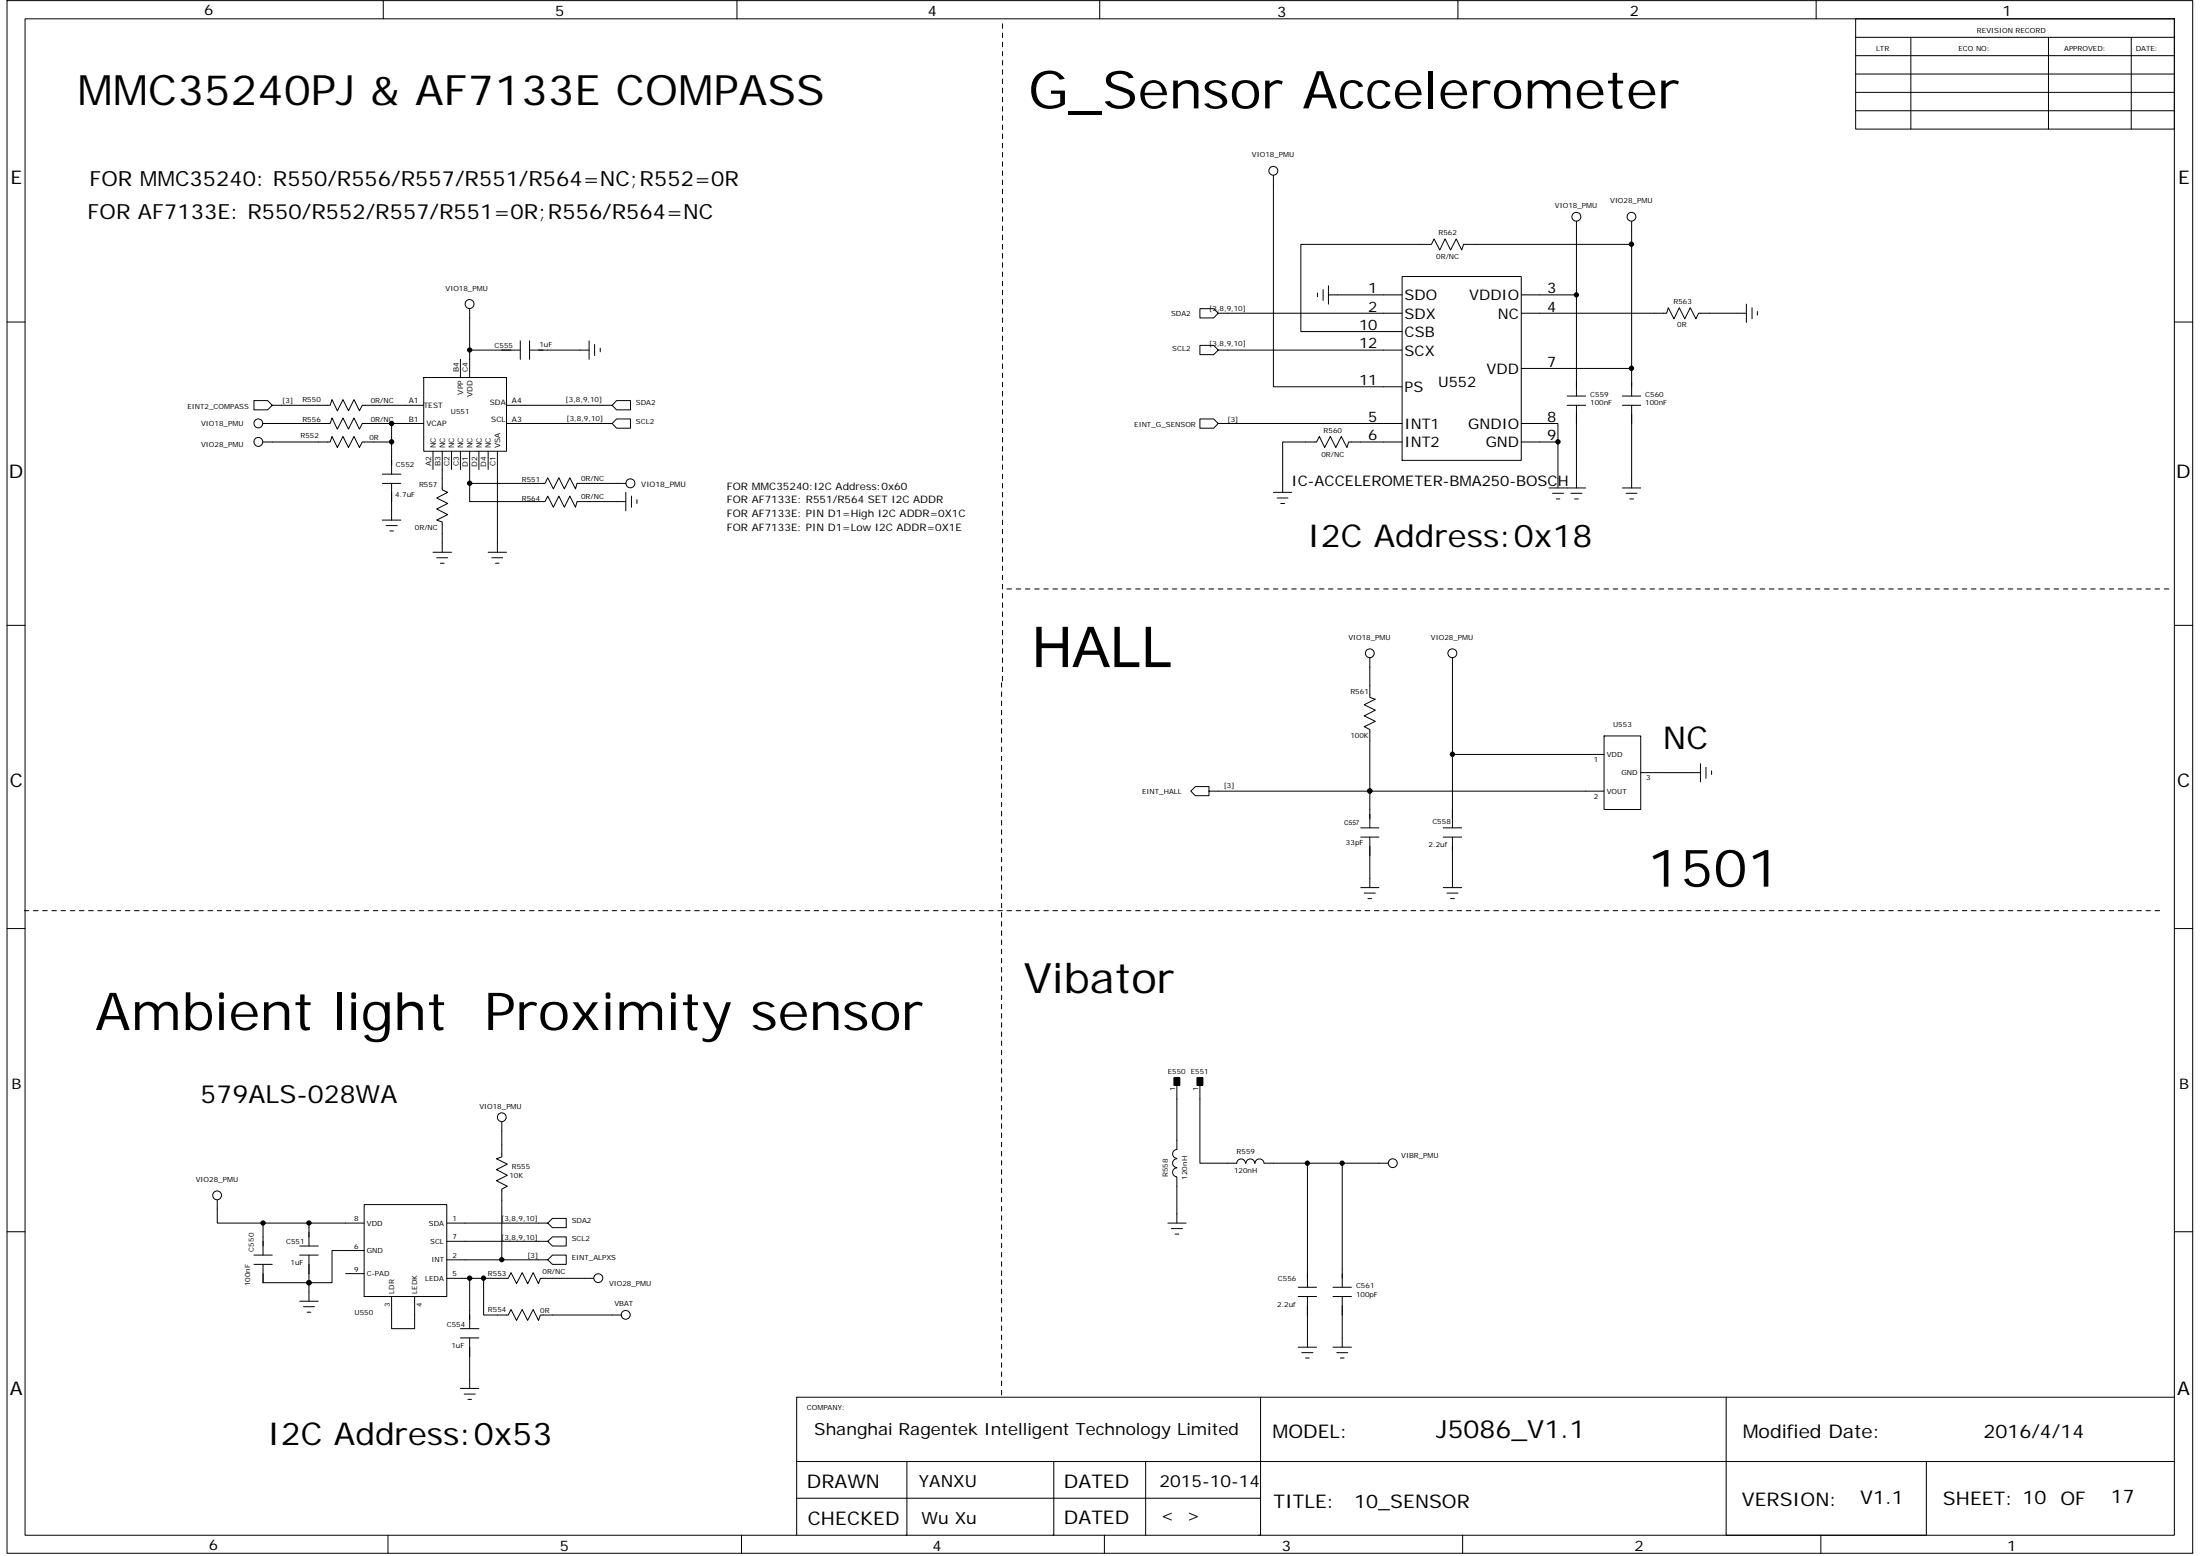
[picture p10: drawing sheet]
<svg xmlns="http://www.w3.org/2000/svg" width="297mm" height="210mm" viewBox="0 0 297 210" stroke-linecap="round" stroke-linejoin="round" font-family="sans-serif">
<g fill="none" stroke="#000" stroke-width=".14">
<path d="M.9 .1h295.2v209.5h-295.2zM3.4 2.5h290.2v204.7h-290.2zM51.7 .1v2.4M99.5 .1v2.4M135.4 3.2v.6M135.4 4.4v.7M135.4 5.7v.6M135.4 6.9v.6M135.4 8.2v.6M135.4 9.4v.6M135.4 10.7v.6M135.4 11.9v.6"/>
<path d="M135.4 13.1v.7M135.4 14.4v.6M135.4 15.6v.6M135.4 16.9v.6M135.4 18.1v.6M135.4 19.3v.7M148.5 .1v2.4M196.8 .1v2.4M245.2 .1v2.4M250.5 2.5h43.1v14.9h-43.1zM250.5 12.5h43.1M250.5 14.9h43.1"/>
<path d="M250.5 10h43.1M250.5 7.5h43.1M250.5 5h43.1M258 5v12.4M276.6 5v12.4M287.8 5v12.4M135.4 20.6v.6M135.4 21.8v.6M135.4 23.1v.6M135.4 24.3v.6M135.4 25.5v.7M135.4 26.8v.6"/>
<path d="M135.4 28v.6M135.4 29.3v.6M135.4 30.5v.6M135.4 31.7v.7M135.4 33v.6M135.4 34.2v.6M135.4 35.5v.6M135.4 36.7v.6M135.4 38v.6M135.4 39.2v.6M171.9 23.7v28.5h14.9M177.9 39.5v.5"/>
<path d="M178.6 39.1v1.4M179.4 38.6v2.4M179.4 39.8h9.9M189.3 37.3h16.1v24.8h-16.1zM212.8 39.8h-7.4M212.8 29.9v23.5M220.3 29.9v3.1M.9 43.5h2.5M36.8 54.7l-.7-.6h-1.8v1.2h1.8l.7-.6h7.8l.2-.8 .7 1.5 .8-1.5 .8 1.5 .7-1.5 .7 1.5 .4-.7h8.3M52.9 57.1v2.5h-4l-.4 .8-.7-1.5-.7 1.5-.8-1.5-.8 1.5-.7-1.5-.2 .7h-9.1M52.9 59.6v4.4M57.2 57.1h-8.3l-.4 .8-.7-1.5-.7 1.5-.8-1.5-.8 1.5-.7-1.5-.2 .7h-9.1"/>
<path d="M57.2 50.9h11.2v10h-11.2zM62.2 48.5v2.4M63.4 41.7v9.2M63.4 47.2h6.8M70.2 46v2.5M71.5 47.2h8M71.5 46v2.5M79.5 46v2.5M80.3 46.5v1.5M81 47v.5M82.7 54.7l.5-.6h1.9v1.2h-1.9l-.5-.6h-14.3M82.7 57.1l.5-.6h1.9v1.3h-1.9l-.5-.7h-14.3"/>
<path d="M135.4 40.4v.6M135.4 41.7v.6M135.4 42.9v.6M135.4 44.2v.5M135.4 45.4v.6M135.4 46.6v.6M135.4 47.9v.6M135.4 49.1v.6M135.4 50.4v.5M135.4 51.6v.6M135.4 52.8v.6M135.4 54.1v.6"/>
<path d="M135.4 55.3v.6M135.4 56.5v.7M135.4 57.8v.6M135.4 59v.6M164.5 57.1l-.6-.6h-1.9v1.3h1.9l.6-.7h24.8M164.5 42.3l-.6-.6h-1.9v1.2h1.9l.6-.6h24.8M164.5 47.2l-.6-.6h-1.9v1.3h1.9l.6-.7h24.8M186.8 52.2h2.5M186.8 44.7h2.5M186.8 44.7h-11.2v-11.7h17.7l.3-.8 .8 1.5 .7-1.5 .8 1.5 .7-1.5 .8 1.5 .2-.7h22.7v16.7M189.3 59.6h-7.2l-.2 .8-.8-1.5-.7 1.5-.8-1.5-.7 1.5-.8-1.5-.3 .7h-4.6v6.8M205.4 57.2l5-.1v2.5h-5"/>
<path d="M210.4 59.6v6.2M211.6 53.4h2.5M211.6 54.7h2.5M212.8 54.7v11.1M219.1 53.4h2.4M219.1 54.7h2.4M220.3 49.7h-14.9M220.3 49.7v3.7M220.3 54.7v11.1M235.8 41v2.5M235.8 42.3h-6.5l-.3 .7-.8-1.5-.7 1.5-.8-1.5-.7 1.5-.7-1.5-.3 .8h-19.6M236.6 41.5v1.5"/>
<path d="M237.3 42v.5M293.6 43.5h2.5M51.6 64h2.5M51.6 65.2h2.5M51.6 70.2h2.5M52.1 70.9h1.5M52.6 71.6h.5M52.9 65.2v5M58.5 60.9v2.5M58.5 74.5h2.5M59 75.3h1.4M59.5 76h.5"/>
<path d="M59.7 60.9v5.2l.7 .3-1.4 .8 1.4 .7-1.4 .8 1.4 .7-1.4 .8 .7 .2v4.1M61 60.9v2.5M62.2 60.9v2.5M63.4 60.9v4.3h10.2l.4-.7 .7 1.5 .8-1.5 .7 1.5 .7-1.5 .8 1.5 .2-.8h6.6M63.4 65.2v2.5h10.2l.4-.7 .7 1.5 .8-1.5 .7 1.5 .7-1.5 .8 1.5 .2-.8h6.6M64.7 60.9v2.5M65.9 74.5h2.5M65.9 60.9v2.5M66.4 75.3h1.5M66.9 76h.5M67.2 60.9v13.6M84.5 66.4v2.5"/>
<path d="M85.3 67v1.5M86 67.4v.5M135.4 60.3v.6M135.4 61.5v.6M135.4 62.7v.7M135.4 64v.6M135.4 65.2v.6M135.4 66.4v.7M135.4 67.7v.6M135.4 68.9v.7M135.4 70.2v.6M135.4 71.4v.6"/>
<path d="M135.4 72.7v.6M135.4 73.9v.6M135.4 75.1v.7M135.4 76.4v.6M135.4 77.6v.6M135.4 78.9v.6M135.9 79.5h.7M137.2 79.5h.6M138.4 79.5h.7M139.7 79.5h.6M140.9 79.5h.6M142.2 79.5h.6"/>
<path d="M143.4 79.5h.6M144.6 79.5h.7M145.9 79.5h.6M147.1 79.5h.6M148.4 79.5h.6M149.6 79.5h.6M150.9 79.5h.6M152.1 79.5h.6M153.3 79.5h.6M154.6 79.5h.6M155.8 79.5h.6M157.1 79.5h.6"/>
<path d="M158.3 79.5h.6M159.5 79.5h.6M160.8 79.5h.6M162 79.5h.6M163.2 79.5h.7M164.5 79.5h.6M165.7 79.5h.6M167 79.5h.6M168.2 79.5h.6M169.4 79.5h.7M170.7 79.5h.6M171.9 66.4h2.5"/>
<path d="M171.9 79.5h.6M172.4 67.2h1.5M172.9 67.9h.5M173.2 79.5h.6M174.4 79.5h.6M175.6 79.5h.7M176.9 79.5h.6M178.1 79.5h.7M179.4 79.5h.6M180.6 79.5h.6M181.9 79.5h.6M183.1 79.5h.6"/>
<path d="M184.3 79.5h.7M185.6 79.5h.6M186.8 79.5h.6M188.1 79.5h.6M189.3 79.5h.6M190.5 79.5h.7M191.8 79.5h.6M193 79.5h.6M194.3 79.5h.6M195.5 79.5h.6M196.7 79.5h.7M198 79.5h.6"/>
<path d="M199.2 79.5h.6M200.4 79.5h.7M201.7 79.5h.6M202.9 79.5h.7M204.2 79.5h.6M205.4 79.5h.6M206.6 79.5h.7M207.9 79.5h.6M209.1 79.5h.7M209.1 65.8h5M209.6 66.6h1.5M210.1 67.3h.5"/>
<path d="M210.4 79.5h.6M211.6 79.5h.6M212.1 66.6h1.5M212.6 67.3h.5M212.8 79.5h.7M214.1 79.5h.6M215.3 79.5h.6M216.6 79.5h.6M217.8 79.5h.6M219.1 79.5h.6M219.1 65.8h2.4M219.6 66.6h1.4"/>
<path d="M220 67.3h.6M220.3 79.5h.6M221.5 79.5h.6M222.8 79.5h.6M224 79.5h.6M225.3 79.5h.6M226.5 79.5h.6M227.7 79.5h.6M229 79.5h.6M230.2 79.5h.6M231.4 79.5h.7M232.7 79.5h.6"/>
<path d="M233.9 79.5h.6M235.2 79.5h.6M236.4 79.5h.6M237.6 79.5h.7M238.9 79.5h.6M240.1 79.5h.7M241.4 79.5h.6M242.6 79.5h.6M243.9 79.5h.6M245.1 79.5h.6M246.3 79.5h.7M247.6 79.5h.6"/>
<path d="M248.8 79.5h.6M250.1 79.5h.6M251.3 79.5h.6M252.5 79.5h.7M253.8 79.5h.6M255 79.5h.6M256.3 79.5h.6M257.5 79.5h.6M258.7 79.5h.7M260 79.5h.6M261.2 79.5h.6M262.5 79.5h.6"/>
<path d="M263.7 79.5h.6M264.9 79.5h.7M266.2 79.5h.6M267.4 79.5h.7M268.7 79.5h.6M269.9 79.5h.6M271.1 79.5h.7M272.4 79.5h.6M273.6 79.5h.7M274.8 79.5h.7M276.1 79.5h.6M277.3 79.5h.7"/>
<path d="M278.6 79.5h.6M279.8 79.5h.6M281 79.5h.7M282.3 79.5h.6M283.5 79.5h.7M284.8 79.5h.6M286 79.5h.6M287.2 79.5h.7M288.5 79.5h.6M289.7 79.5h.6M291 79.5h.6M292.2 79.5h.6"/>
<path d="M.9 84.4h2.5M135.2 92.1v.6M135.2 93.4v.6M135.2 94.6v.6M135.2 95.8v.7M135.2 97.1v.6M135.2 98.3v.7M135.2 99.6v.6M135.4 80.1v.6M135.4 81.3v.7M135.4 82.6v.6M135.4 83.8v.6"/>
<path d="M135.4 85.1v.6M135.4 86.3v.6M135.4 87.5v.7M135.4 88.8v.6M135.4 90v.6M135.4 91.3v.6M185 88.8v5.3l.7 .3-1.5 .7 1.5 .7-1.5 .8 1.5 .7-1.5 .8 .8 .3v13.3M196.1 88.8v22.9M216.6 99.3h4.9v9.9h-4.9zM293.6 84.4h2.5M135.2 100.8v.6M135.2 102.1v.6"/>
<path d="M135.2 103.3v.6M135.2 104.5v.7M135.2 105.8v.6M135.2 107v.6M135.2 108.3v.6M135.2 109.5v.6M135.2 110.7v.7M135.2 112v.6M135.2 113.2v.6M135.2 114.4v.7M135.2 115.7v.6M135.2 116.9v.7"/>
<path d="M135.2 118.2v.6M135.2 119.4v.6M183.7 119.8h2.5M183.7 111.7h2.5M183.7 113h2.5M185 113v6.8M194.9 119.8h2.5M194.9 111.7h2.5M194.9 113h2.5M196.1 101.8h20.5M196.1 113v6.8M216.6 106.8h-53.4v-.6h-1.8l-.6 .6 .6 .6h1.8v-.6"/>
<path d="M221.5 104.3h8.1M229.6 103.1v2.4M230.3 103.5v1.5M231.1 104v.5M.9 125.3h2.5M3.3 122.9h.6M4.5 122.9h.6M5.8 122.9h.6M7 122.9h.6M8.3 122.9h.5M9.5 122.9h.6M10.7 122.9h.6"/>
<path d="M12 122.9h.6M13.2 122.9h.6M14.4 122.9h.6M15.7 122.9h.6M16.9 122.9h.6M18.2 122.9h.6M19.4 122.9h.6M20.6 122.9h.6M21.9 122.9h.6M23.1 122.9h.6M24.3 122.9h.7M25.6 122.9h.6"/>
<path d="M26.8 122.9h.6M28.1 122.9h.6M29.3 122.9h.6M30.6 122.9h.6M31.8 122.9h.6M33 122.9h.7M34.3 122.9h.6M35.5 122.9h.6M36.8 122.9h.6M38 122.9h.6M39.2 122.9h.7M40.5 122.9h.6"/>
<path d="M41.7 122.9h.6M43 122.9h.6M44.2 122.9h.6M45.4 122.9h.7M46.7 122.9h.6M47.9 122.9h.6M49.2 122.9h.6M50.4 122.9h.6M51.6 122.9h.7M52.9 122.9h.6M54.1 122.9h.7M55.4 122.9h.6"/>
<path d="M56.6 122.9h.6M57.8 122.9h.7M59.1 122.9h.6M60.3 122.9h.7M61.6 122.9h.6M62.8 122.9h.6M64 122.9h.7M65.3 122.9h.6M66.5 122.9h.7M67.8 122.9h.6M69 122.9h.6M70.2 122.9h.7"/>
<path d="M71.5 122.9h.6M72.7 122.9h.6M74 122.9h.6M75.2 122.9h.6M76.5 122.9h.6M77.7 122.9h.6M78.9 122.9h.6M80.2 122.9h.6M81.4 122.9h.6M82.7 122.9h.5M83.9 122.9h.6M85.1 122.9h.6"/>
<path d="M86.4 122.9h.6M87.6 122.9h.6M88.8 122.9h.6M90.1 122.9h.6M91.3 122.9h.6M92.6 122.9h.6M93.8 122.9h.6M95 122.9h.7M96.3 122.9h.6M97.5 122.9h.6M98.8 122.9h.6M100 122.9h.6"/>
<path d="M101.2 122.9h.7M102.5 122.9h.6M103.7 122.9h.6M105 122.9h.6M106.2 122.9h.6M107.4 122.9h.7M108.7 122.9h.6M109.9 122.9h.6M111.2 122.9h.6M112.4 122.9h.6M113.6 122.9h.7M114.9 122.9h.6"/>
<path d="M116.1 122.9h.7M117.4 122.9h.6M118.6 122.9h.6M119.9 122.9h.6M121.1 122.9h.6M122.3 122.9h.7M123.6 122.9h.6M124.8 122.9h.6M126 122.9h.7M127.3 122.9h.6M128.5 122.9h.7M129.8 122.9h.6"/>
<path d="M131 122.9h.6M132.2 122.9h.7M133.5 122.9h.6M134.7 122.9h.7M135.2 120.6v.7M135.2 121.9v.6M135.2 123.1v.7M135.2 124.4v.6M135.2 125.6v.6M135.2 126.9v.6M135.2 128.1v.6M135.2 129.3v.6"/>
<path d="M135.2 130.6v.6M135.2 131.8v.6M135.2 133.1v.6M135.2 134.3v.6M135.2 135.5v.6M135.2 136.8v.6M135.2 138v.6M135.2 139.3v.6M136 122.9h.6M137.2 122.9h.6M138.4 122.9h.7M139.7 122.9h.6"/>
<path d="M140.9 122.9h.6M142.2 122.9h.6M143.4 122.9h.6M144.6 122.9h.7M145.9 122.9h.6M147.1 122.9h.6M148.4 122.9h.6M149.6 122.9h.6M150.9 122.9h.6M152.1 122.9h.6M153.3 122.9h.6M154.6 122.9h.6"/>
<path d="M155.8 122.9h.6M157.1 122.9h.6M158.3 122.9h.6M159.5 122.9h.6M160.8 122.9h.6M162 122.9h.6M163.2 122.9h.7M164.5 122.9h.6M165.7 122.9h.6M167 122.9h.6M168.2 122.9h.6M169.4 122.9h.7"/>
<path d="M170.7 122.9h.6M171.9 122.9h.6M173.2 122.9h.6M174.4 122.9h.6M175.6 122.9h.7M176.9 122.9h.6M178.1 122.9h.7M179.4 122.9h.6M180.6 122.9h.6M181.9 122.9h.6M183.1 122.9h.6M184.2 120.5h1.5"/>
<path d="M184.3 122.9h.7M184.7 121.3h.5M185.6 122.9h.6M186.8 122.9h.6M188.1 122.9h.6M189.3 122.9h.6M190.5 122.9h.7M191.8 122.9h.6M193 122.9h.6M194.3 122.9h.6M195.4 120.5h1.4M195.5 122.9h.6"/>
<path d="M195.9 121.3h.5M196.7 122.9h.7M198 122.9h.6M199.2 122.9h.6M200.4 122.9h.7M201.7 122.9h.6M202.9 122.9h.7M204.2 122.9h.6M205.4 122.9h.6M206.6 122.9h.7M207.9 122.9h.6M209.1 122.9h.7"/>
<path d="M210.4 122.9h.6M211.6 122.9h.6M212.8 122.9h.7M214.1 122.9h.6M215.3 122.9h.6M216.6 122.9h.6M217.8 122.9h.6M219.1 122.9h.6M220.3 122.9h.6M221.5 122.9h.6M222.8 122.9h.6M224 122.9h.6"/>
<path d="M225.3 122.9h.6M226.5 122.9h.6M227.7 122.9h.6M229 122.9h.6M230.2 122.9h.6M231.4 122.9h.7M232.7 122.9h.6M233.9 122.9h.6M235.2 122.9h.6M236.4 122.9h.6M237.6 122.9h.7M238.9 122.9h.6"/>
<path d="M240.1 122.9h.7M241.4 122.9h.6M242.6 122.9h.6M243.9 122.9h.6M245.1 122.9h.6M246.3 122.9h.7M247.6 122.9h.6M248.8 122.9h.6M250.1 122.9h.6M251.3 122.9h.6M252.5 122.9h.7M253.8 122.9h.6"/>
<path d="M255 122.9h.6M256.3 122.9h.6M257.5 122.9h.6M258.7 122.9h.7M260 122.9h.6M261.2 122.9h.6M262.5 122.9h.6M263.7 122.9h.6M264.9 122.9h.7M266.2 122.9h.6M267.4 122.9h.7M268.7 122.9h.6"/>
<path d="M269.9 122.9h.6M271.1 122.9h.7M272.4 122.9h.6M273.6 122.9h.7M274.8 122.9h.7M276.1 122.9h.6M277.3 122.9h.7M278.6 122.9h.6M279.8 122.9h.6M281 122.9h.7M282.3 122.9h.6M283.5 122.9h.7"/>
<path d="M284.8 122.9h.6M286 122.9h.6M287.2 122.9h.7M288.5 122.9h.6M289.7 122.9h.6M291 122.9h.6M293.6 125.3h2.5M67.8 151.4v4.7l-.8 .3 1.5 .7-1.5 .7 1.5 .8-1.5 .7 1.5 .8-.7 .4v9.5M135.2 140.5v.6M135.2 141.7v.6M135.2 143v.6M135.2 144.2v.6"/>
<path d="M135.2 145.4v.7M135.2 146.7v.6M135.2 147.9v.6M135.2 149.2v.6M135.2 150.4v.6M135.2 151.6v.7M135.2 152.9v.6M135.2 154.1v.6M135.2 155.4v.6M135.2 156.6v.6M135.2 157.8v.7M135.2 159.1v.6"/>
<path d="M158.5 145.4h.8v1h-.8h.8v-1h-.8v1zM158.5 146.3h.8M158.5 146.2h.8M158.5 146.1h.8M158.5 145.9h.8M158.5 145.8h.8M158.5 145.7h.8M158.5 145.6h.8M158.7 145.4v1M158.8 145.4v1M158.9 145.4v9.7a.59 .59 0 0 0-.6 .6 .59 .59 0 0 0 .6 .6M158.9 157.6a.6 .6 0 0 0-.6 .6 .6 .6 0 0 0 .6 .6"/>
<path d="M158.9 156.4a.59 .59 0 0 0-.6 .6 .59 .59 0 0 0 .6 .6M158.9 158.9v6.2M159 145.4v1M159.1 145.4v1M161.6 145.4h.8v1h-.8h.8v-1h-.8v1zM161.6 146.3h.8M161.6 146.2h.8M161.6 146.1h.8M161.6 145.9h.8M161.6 145.8h.8M161.6 145.7h.8M161.6 145.6h.8"/>
<path d="M161.8 145.4v1M161.9 145.4v1M162 145.4v11.6h5M162.1 145.4v1M162.3 145.4v1M167 157a.59 .59 0 0 1 .6-.6 .59 .59 0 0 1 .6 .6M168.2 157a.59 .59 0 0 1 .6-.6 .59 .59 0 0 1 .6 .6M169.5 157a.6 .6 0 0 1 .6-.6 .6 .6 0 0 1 .6 .6M170.7 157h16.7M176.5 157v16.7M181.2 157v16.7M.9 166.2h2.5"/>
<path d="M29.3 162v3.1h6.2M34.3 169.4h2.5M34.3 170.6h2.5M35.5 170.6v2.5h6.2M35.5 165.1v4.3M35.5 165.1h13.7M40.5 168.1h2.5M40.5 169.4h2.5M40.5 175.6h2.5M41 176.3h1.5M41.5 177.1h.5M41.7 169.4v3.7"/>
<path d="M41.7 173.1h.1M41.7 165.1v3M46.7 171.9h2.5M49.2 162.6h11.1v12.4h-11.1zM49.2 168.8h-4.4v4.3h-3.1v2.5M52.9 175v4.3h3.1v-4.3M60.3 170h13.7l.6 .6h1.9v-1.2h-1.9l-.6 .6M60.3 165.1h13.7l.6 .6h1.9v-1.3h-1.9l-.6 .7M60.3 167.5h13.7l.6 .6h1.9v-1.2h-1.9l-.6 .6M62.2 179.3h2.5M63.4 172.5h-3.1M65.3 172.5h3.3l.4-.8 .7 1.5 .8-1.5 .7 1.5 .8-1.5 .7 1.5 .3-.7h7.2"/>
<path d="M65.3 172.5v5h3.3l.4-.8 .7 1.5 .8-1.5 .7 1.5 .8-1.5 .7 1.5 .3-.7h10.9M65.3 172.5h-1.9v6.8M135.2 160.3v.7M135.2 161.6v.6M135.2 162.8v.6M135.2 164.1v.6M135.2 165.3v.6M135.2 166.5v.7M135.2 167.8v.6M135.2 169v.6M135.2 170.3v.6M135.2 171.5v.6"/>
<path d="M135.2 172.7v.7M135.2 174v.6M135.2 175.2v.6M135.2 176.5v.6M135.2 177.7v.6M135.2 178.9v.7M157.7 165.1h2.4M158.2 165.8h1.5M158.7 166.5h.4M175.3 173.7h2.5M175.3 175h2.5M176.5 175v6.8"/>
<path d="M180 173.7h2.5M180 175h2.5M181.2 175v6.8M293.6 166.2h2.5M62.2 180.6h2.5M62.2 187.4h2.5M62.7 188.1h1.5M63.2 188.8h.5M63.4 180.6v6.8M107.6 197.2h186M122.4 197.2v10h-.1M135.2 180.2v.6"/>
<path d="M135.2 181.4v.6M135.2 182.7v.6M135.2 183.9v.6M135.2 185.1v.7M135.2 186.4v.6M135.2 187.6v.7M142.3 197.2v10h-.1M154.7 197.2v10M170.2 188.6v18.6h-.3M175.3 181.8h2.5M175.8 182.5h1.5M176.3 183.3h.5"/>
<path d="M180 181.8h2.5M180.5 182.5h1.5M181 183.3h.5M233.1 188.6v18.6h26.9M260.1 197.2v10M293.6 188.6h-186v18.6M52.4 207.2v2.4M100.1 207.2v2.4M107.6 202.2h62.6M149.1 207.2v2.4M197.5 207.2v2.4M245.8 207.2v2.4"/>
<circle cx="171.9" cy="23.1" r=".6"/>
<circle cx="212.8" cy="29.3" r=".6"/>
<circle cx="220.3" cy="29.3" r=".59"/>
<circle cx="34.9" cy="57.1" r=".6"/>
<circle cx="34.9" cy="59.6" r=".6"/>
<circle cx="63.4" cy="41" r=".61"/>
<circle cx="85.1" cy="65.2" r=".61"/>
<circle cx="185" cy="88.2" r=".59"/>
<circle cx="196.1" cy="88.2" r=".6"/>
<circle cx="67.8" cy="150.8" r=".59"/>
<circle cx="188.1" cy="157" r=".6"/>
<circle cx="29.3" cy="161.3" r=".59"/>
<circle cx="80.8" cy="172.5" r=".6"/>
<circle cx="84.5" cy="177.4" r=".6"/>
</g>
<g fill="#000" stroke="#000" stroke-width=".14">
<circle cx="212.8" cy="39.8" r=".29"/>
<circle cx="220.3" cy="33" r=".3"/>
<circle cx="52.9" cy="57.1" r=".3"/>
<circle cx="52.9" cy="59.6" r=".3"/>
<circle cx="63.4" cy="47.2" r=".29"/>
<circle cx="210.4" cy="59.6" r=".3"/>
<circle cx="220.3" cy="49.7" r=".3"/>
<circle cx="63.4" cy="65.2" r=".3"/>
<circle cx="185" cy="106.7" r=".3"/>
<circle cx="196.1" cy="101.8" r=".3"/>
<circle cx="176.5" cy="157" r=".29"/>
<circle cx="181.2" cy="157" r=".29"/>
<circle cx="35.5" cy="165" r=".29"/>
<circle cx="41.7" cy="173.1" r=".3"/>
<circle cx="41.7" cy="165" r=".29"/>
<circle cx="63.4" cy="172.5" r=".3"/>
<circle cx="65.3" cy="172.5" r=".29"/>
<circle cx="67.8" cy="170" r=".29"/>
</g>
<text font-size="7.6" x="139.3" y="90">HALL</text>
<g font-size="7.1">
<text x="138.8" y="14.6">G_Sensor Accelerometer</text>
<text x="222.4" y="119.7">1501</text>
<text x="12.8" y="139">Ambient light Proximity sensor</text>
</g>
<g font-size="5.7">
<text x="10.5" y="14.1">MMC35240PJ &amp; AF7133E COMPASS</text>
<text x="138.2" y="134">Vibator</text>
</g>
<g font-size="4.2">
<text x="176.5" y="73.8">I2C Address:0x18</text>
<text x="224.5" y="101.1">NC</text>
<text x="36.1" y="195.1">I2C Address:0x53</text>
</g>
<g font-size="3.4">
<text x="27.1" y="148.8">579ALS-028WA</text>
<text x="193.9" y="194.1">J5086_V1.1</text>
</g>
<g font-size="2.8">
<text x="11.8" y="29.5">FOR AF7133E: R550/R552/R557/R551=0R;R556/R564=NC</text>
<text x="12.1" y="25.2">FOR MMC35240: R550/R556/R557/R551/R564=NC;R552=0R</text>
</g>
<g font-size="2.5">
<text x="1.4" y="24.9">E</text>
<text x="294.1" y="24.9">E</text>
<text x="1.2" y="64.5">D</text>
<text x="293.8" y="64.5">D</text>
<text x="1.3" y="106.2">C</text>
<text x="294" y="106.2">C</text>
<text x="1.3" y="188.3">A</text>
<text x="294" y="188.3">A</text>
<text x="171.8" y="194">MODEL:</text>
<text x="235.3" y="194">Modified Date:</text>
<text x="267.8" y="194">2016/4/14</text>
<text x="108.9" y="200.9">DRAWN</text>
<text x="143.7" y="200.9">DATED</text>
<text x="171.9" y="203.6">TITLE:</text>
<text x="182.9" y="203.6">10_SENSOR</text>
<text x="235.2" y="203.2">VERSION:</text>
<text x="251.2" y="202.9">V1.1</text>
<text x="262.3" y="203.1">SHEET: 10 OF</text>
<text x="285" y="202.8">17</text>
<text x="109.1" y="205.8">CHECKED</text>
<text x="143.7" y="205.7">DATED</text>
</g>
<g font-size="2.3">
<text x="109.9" y="193.6">Shanghai Ragentek Intelligent Technology Limited</text>
<text x="124.1" y="200.7">YANXU</text>
<text x="156.6" y="200.7">2015-10-14</text>
<text x="124.4" y="205.7">Wu Xu</text>
<text x="156.7" y="205.3">&lt;</text>
<text x="160.2" y="205.3">&gt;</text>
</g>
<g font-size="2">
<text x="27.6" y="2.1">6</text>
<text x="74.9" y="2.2">5</text>
<text x="125.3" y="2.2">4</text>
<text x="172.4" y="2.3">3</text>
<text x="220" y="2.2">2</text>
<text x="270.4" y="2.2">1</text>
<text x="184.7" y="39.5">1</text>
<text x="189.6" y="40.5">SDO</text>
<text x="198.4" y="40.5">VDDIO</text>
<text x="208.9" y="39.5">3</text>
<text x="183.5" y="47">12</text>
<text x="183.5" y="44.5">10</text>
<text x="184.7" y="42">2</text>
<text x="189.6" y="48">SCX</text>
<text x="189.6" y="45.5">CSB</text>
<text x="189.6" y="43">SDX</text>
<text x="202.2" y="43">NC</text>
<text x="208.9" y="42">4</text>
<text x="183.5" y="51.9">11</text>
<text x="189.6" y="52.9">PS</text>
<text x="194.2" y="52.2">U552</text>
<text x="200.7" y="50.5">VDD</text>
<text x="208.9" y="49.5">7</text>
<text x="184.7" y="59.4">6</text>
<text x="184.7" y="56.9">5</text>
<text x="189.6" y="57.9">INT1</text>
<text x="198.2" y="57.9">GNDIO</text>
<text x="208.9" y="56.9">8</text>
<text x="208.9" y="59.4">9</text>
<text x="174.4" y="65.6">IC-ACCELEROMETER-BMA250-BOSCH</text>
<text x="189.6" y="60.4">INT2</text>
<text x="200.6" y="60.4">GND</text>
<text x="1.6" y="146.9">B</text>
<text x="294.2" y="146.9">B</text>
<text x="28.2" y="209.1">6</text>
<text x="75.6" y="209.3">5</text>
<text x="125.9" y="209.3">4</text>
<text x="173.1" y="209.4">3</text>
<text x="220.7" y="209.3">2</text>
<text x="271" y="209.3">1</text>
</g>
<g font-size="1.4">
<text x="98.1" y="66.1">FOR MMC35240:I2C Address:0x60</text>
<text x="98.1" y="67.9">FOR AF7133E: R551/R564 SET I2C ADDR</text>
<text x="98.1" y="69.8">FOR AF7133E: PIN D1=High I2C ADDR=0X1C</text>
<text x="98.1" y="71.6">FOR AF7133E: PIN D1=Low I2C ADDR=0X1E</text>
</g>
<g font-size="1">
<text x="266.9" y="4.4">REVISION RECORD</text>
<text x="253.3" y="6.9">LTR</text>
<text x="264.4" y="6.9">ECO NO:</text>
<text x="278.7" y="6.9">APPROVED:</text>
<text x="288.4" y="6.9">DATE:</text>
<text x="169" y="21.2">VIO18_PMU</text>
<text x="209.9" y="28">VIO18_PMU</text>
<text x="217.4" y="27.4">VIO28_PMU</text>
<text x="193.9" y="34.9">0R/NC</text>
<text x="194.2" y="31.7">R562</text>
<text x="60.2" y="39.3">VIO18_PMU</text>
<text x="163.3" y="41.9">[3,8,9,10]</text>
<text x="226" y="41">R563</text>
<text x="66.8" y="47">C555</text>
<text x="72.8" y="46.9">1uF</text>
<text x="158.1" y="42.7">SDA2</text>
<text x="158.3" y="47.4">SCL2</text>
<text x="163.3" y="46.7">[3,8,9,10]</text>
<text x="226.5" y="44.2">0R</text>
<text x="62" y="50.2" transform="rotate(-90 62 50.2)">B4</text>
<text x="62.5" y="53.3" transform="rotate(-90 62.5 53.3)">VPP</text>
<text x="63.2" y="50.2" transform="rotate(-90 63.2 50.2)">C4</text>
<text x="63.8" y="53.6" transform="rotate(-90 63.8 53.6)">VDD</text>
<text x="214.7" y="53.6">C559</text>
<text x="222.1" y="53.6">C560</text>
<text x="25.3" y="55.2">EINT2_COMPASS</text>
<text x="27.2" y="57.5">VIO18_PMU</text>
<text x="38.1" y="54.4">[3]</text>
<text x="40.6" y="59.1">R552</text>
<text x="40.8" y="54.3">R550</text>
<text x="40.8" y="56.9">R556</text>
<text x="49.9" y="59.4">0R</text>
<text x="50.1" y="54.4">0R/NC</text>
<text x="50.1" y="56.9">0R/NC</text>
<text x="55.2" y="56.9">B1</text>
<text x="55.2" y="54.4">A1</text>
<text x="57.2" y="55.1">TEST</text>
<text x="57.6" y="57.5">VCAP</text>
<text x="60.9" y="55.9">U551</text>
<text x="66.1" y="54.7">SDA</text>
<text x="66.3" y="56.9">SCL</text>
<text x="69.1" y="56.9">A3</text>
<text x="69.1" y="54.4">A4</text>
<text x="76.4" y="54.2">[3,8,9,10]</text>
<text x="76.5" y="56.8">[3,8,9,10]</text>
<text x="85.9" y="54.7">SDA2</text>
<text x="85.9" y="57.2">SCL2</text>
<text x="153.1" y="57.7">EINT_G_SENSOR</text>
<text x="165.7" y="56.9">[3]</text>
<text x="178.7" y="58.4">R560</text>
<text x="214.7" y="54.7">100nF</text>
<text x="222.1" y="54.7">100nF</text>
<text x="27.2" y="60.3">VIO28_PMU</text>
<text x="53.5" y="63">C552</text>
<text x="56.6" y="65.7">R557</text>
<text x="58.2" y="62.9" transform="rotate(-90 58.2 62.9)">A2</text>
<text x="58.8" y="60.5" transform="rotate(-90 58.8 60.5)">NC</text>
<text x="59.5" y="62.9" transform="rotate(-90 59.5 62.9)">B3</text>
<text x="60.1" y="60.5" transform="rotate(-90 60.1 60.5)">NC</text>
<text x="60.7" y="62.9" transform="rotate(-90 60.7 62.9)">C2</text>
<text x="61.3" y="60.5" transform="rotate(-90 61.3 60.5)">NC</text>
<text x="62" y="62.9" transform="rotate(-90 62 62.9)">C3</text>
<text x="62.5" y="60.5" transform="rotate(-90 62.5 60.5)">NC</text>
<text x="63.2" y="63" transform="rotate(-90 63.2 63)">D1</text>
<text x="63.8" y="60.5" transform="rotate(-90 63.8 60.5)">NC</text>
<text x="64.4" y="63" transform="rotate(-90 64.4 63)">D2</text>
<text x="65" y="60.5" transform="rotate(-90 65 60.5)">NC</text>
<text x="65.7" y="63" transform="rotate(-90 65.7 63)">D4</text>
<text x="66.3" y="60.5" transform="rotate(-90 66.3 60.5)">NC</text>
<text x="66.9" y="62.9" transform="rotate(-90 66.9 62.9)">C1</text>
<text x="67.5" y="60.5" transform="rotate(-90 67.5 60.5)">VSA</text>
<text x="70.5" y="65.1">R551</text>
<text x="78.5" y="64.9">0R/NC</text>
<text x="86.6" y="65.7">VIO18_PMU</text>
<text x="178.4" y="61.6">0R/NC</text>
<text x="53.4" y="67.1">4.7uF</text>
<text x="56" y="71.5">0R/NC</text>
<text x="70.5" y="67.6">R564</text>
<text x="78.5" y="67.3">0R/NC</text>
<text x="182.1" y="86.3">VIO18_PMU</text>
<text x="193.2" y="86.3">VIO28_PMU</text>
<text x="182.3" y="93.6">R561</text>
<text x="182.3" y="99.6">100K</text>
<text x="217.8" y="98.1">U553</text>
<text x="154.2" y="107.1">EINT_HALL</text>
<text x="165.2" y="106.4">[3]</text>
<text x="215.2" y="107.8">2</text>
<text x="215.2" y="102.8">1</text>
<text x="216.9" y="107.1">VOUT</text>
<text x="216.9" y="102.2">VDD</text>
<text x="218.9" y="104.6">GND</text>
<text x="222.3" y="105.3">3</text>
<text x="193.4" y="111.2">C558</text>
<text x="181.7" y="114.1">33pF</text>
<text x="192.9" y="114.3">2.2uf</text>
<text x="64.7" y="149.7">VIO18_PMU</text>
<text x="157.7" y="144.9">E550 E551</text>
<text x="158.7" y="147.2" transform="rotate(-90 158.7 147.2)">1</text>
<text x="161.8" y="147.2" transform="rotate(-90 161.8 147.2)">1</text>
<text x="167" y="155.7">R559</text>
<text x="26.4" y="159.5">VIO28_PMU</text>
<text x="68.8" y="159">10K</text>
<text x="69.1" y="157.7">R555</text>
<text x="157.7" y="158.9" transform="rotate(-90 157.7 158.9)">R558</text>
<text x="160.3" y="159.2" transform="rotate(-90 160.3 159.2)">120nH</text>
<text x="166.6" y="158.3">120nH</text>
<text x="189.2" y="156.3">VIBR_PMU</text>
<text x="38.6" y="167.9">C551</text>
<text x="47.8" y="164.8">8</text>
<text x="49.5" y="165.4">VDD</text>
<text x="57.9" y="165.4">SDA</text>
<text x="58.1" y="167.9">SCL</text>
<text x="61.1" y="167.3">7</text>
<text x="61.1" y="164.8">1</text>
<text x="67.7" y="167.3">[3,8,9,10]</text>
<text x="67.7" y="164.8">[3,8,9,10]</text>
<text x="77.2" y="167.5">SCL2</text>
<text x="77.2" y="165.1">SDA2</text>
<text x="33.8" y="173.6" transform="rotate(-90 33.8 173.6)">100nF</text>
<text x="34.3" y="168.9" transform="rotate(-90 34.3 168.9)">C550</text>
<text x="39.2" y="170.8">1uF</text>
<text x="47.8" y="168.5">6</text>
<text x="47.8" y="171.6">9</text>
<text x="49.5" y="169.1">GND</text>
<text x="49.5" y="172.2">C-PAD</text>
<text x="57.4" y="172.9">LEDA</text>
<text x="58.3" y="170.4">INT</text>
<text x="61.1" y="169.8">2</text>
<text x="61.1" y="172.3">5</text>
<text x="65.9" y="172.1">R553</text>
<text x="71.2" y="169.8">[3]</text>
<text x="73.3" y="171.9">0R/NC</text>
<text x="77.2" y="170">EINT_ALPXS</text>
<text x="82.2" y="173.6">VIO28_PMU</text>
<text x="172.5" y="172.8">C556</text>
<text x="183.1" y="173.8">C561</text>
<text x="47.9" y="177.5">U550</text>
<text x="52.6" y="176.3" transform="rotate(-90 52.6 176.3)">3</text>
<text x="53.2" y="174.6" transform="rotate(-90 53.2 174.6)">LDR</text>
<text x="56.3" y="174.6" transform="rotate(-90 56.3 174.6)">LEDK</text>
<text x="57" y="176.3" transform="rotate(-90 57 176.3)">4</text>
<text x="60.3" y="179">C554</text>
<text x="65.9" y="177.1">R554</text>
<text x="72.9" y="177.2">0R</text>
<text x="83" y="176.2">VBAT</text>
<text x="172.4" y="176.3">2.2uf</text>
<text x="183.1" y="175">100pF</text>
<text x="61" y="181.9">1uF</text>
<text x="108.9" y="190.3">COMPANY:</text>
</g>
<text font-size=".9" x="181.5" y="111.4">C557</text>
</svg>
